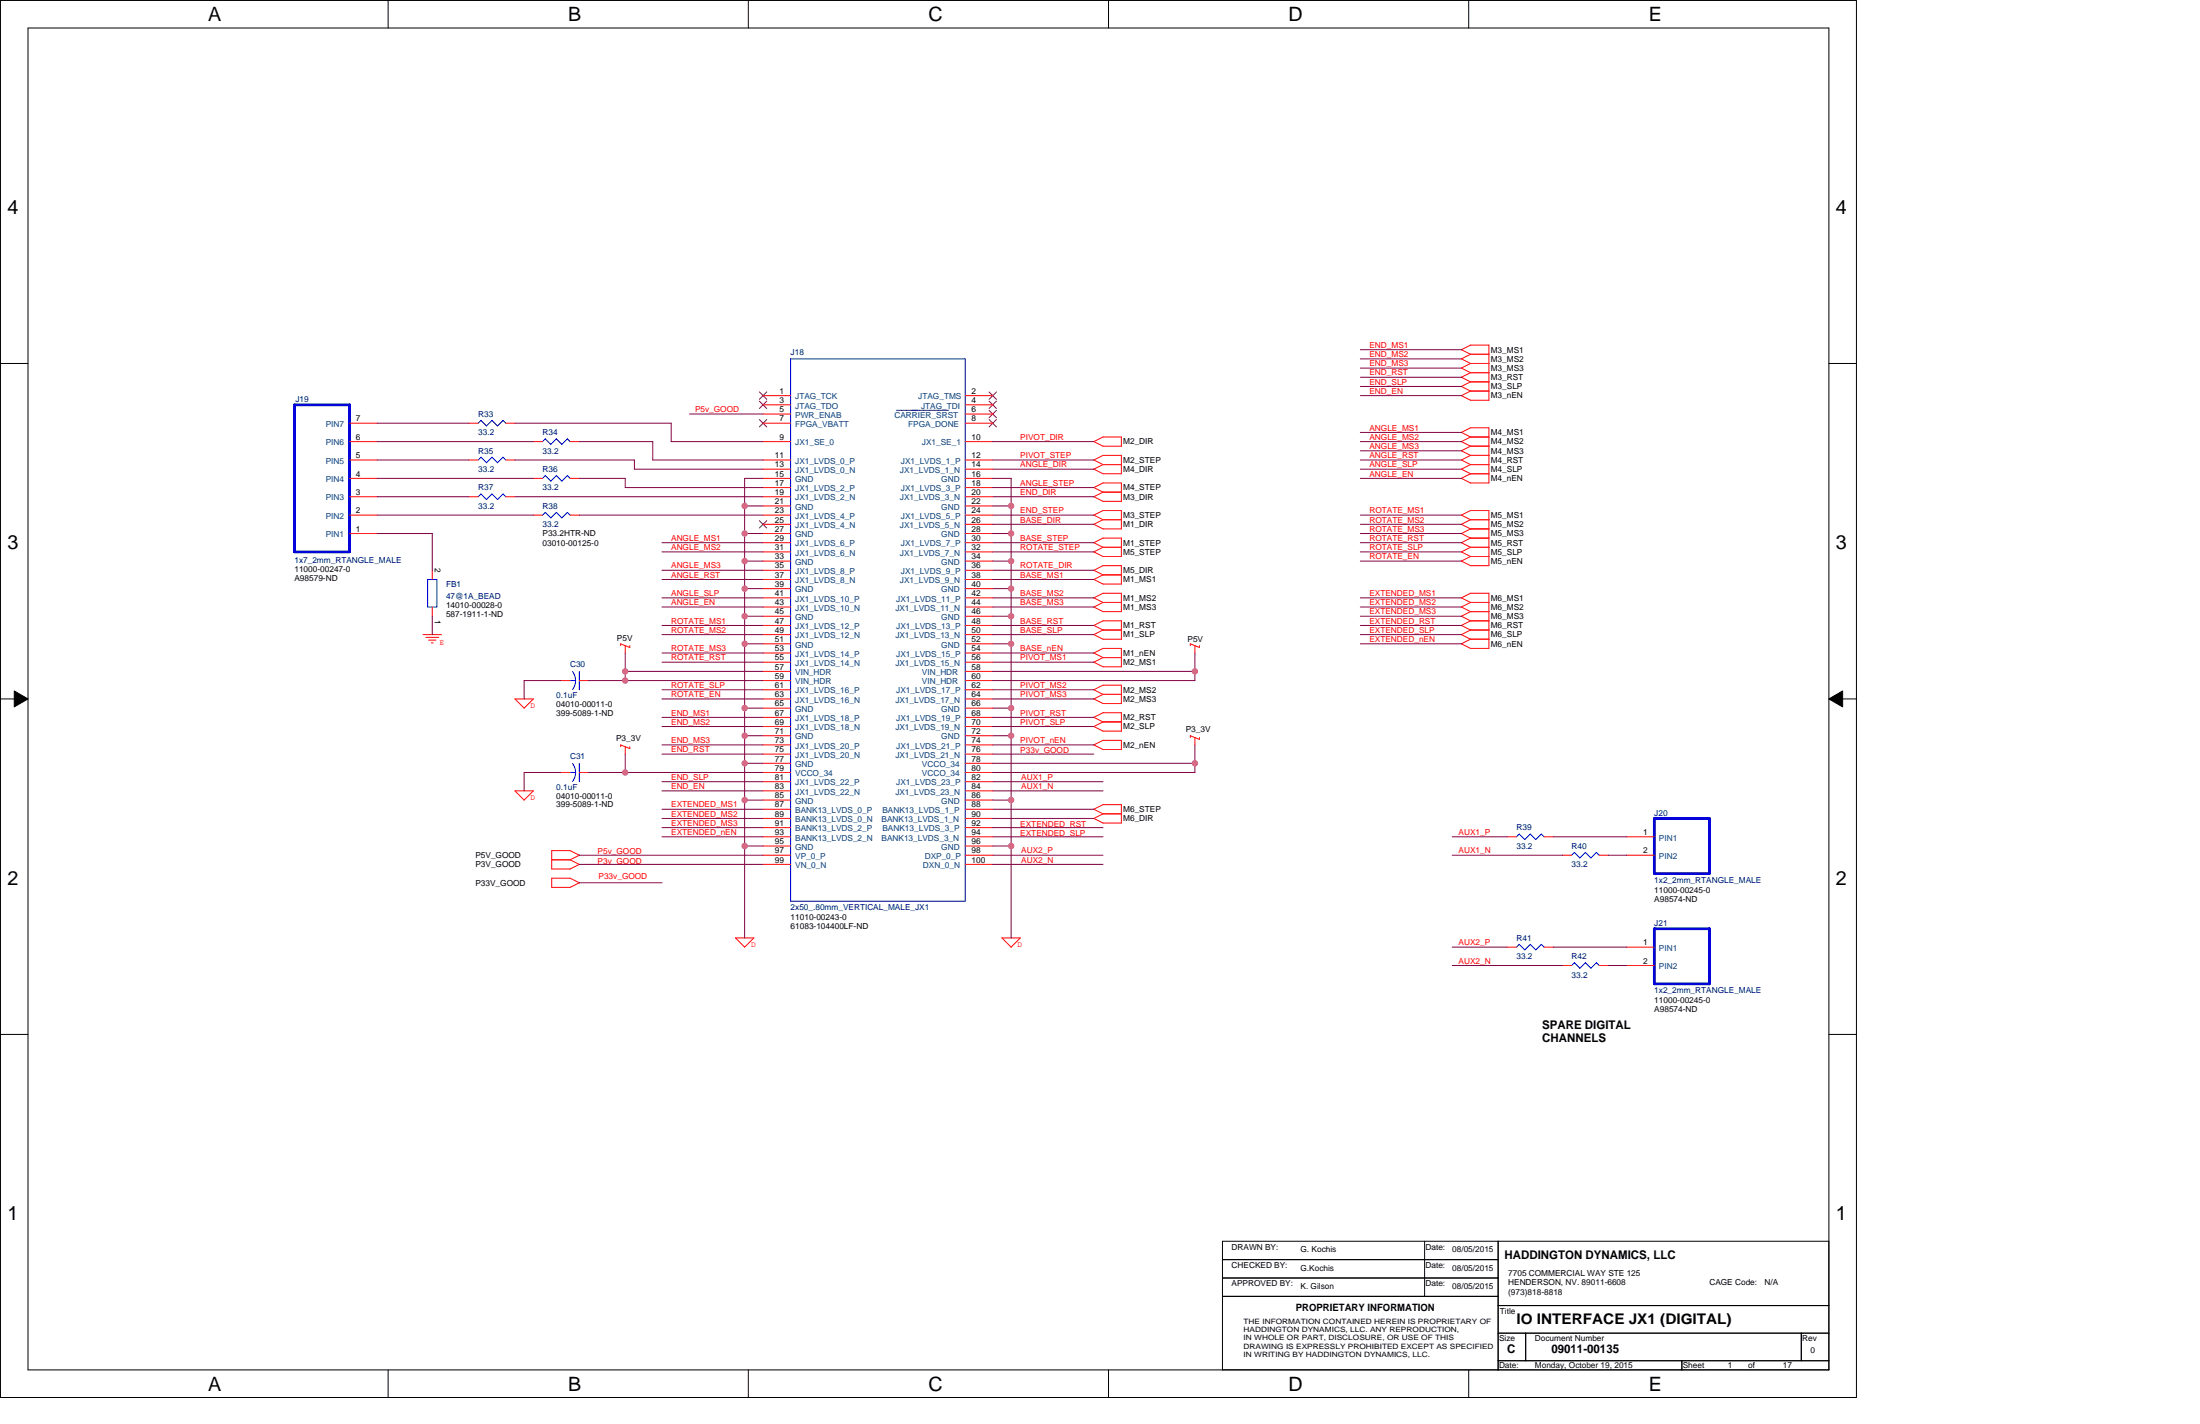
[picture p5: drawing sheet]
<svg xmlns="http://www.w3.org/2000/svg" width="432mm" height="279mm" viewBox="0 0 432 279" stroke-linecap="round" stroke-linejoin="round" font-family="sans-serif">
<path d="M.1 .1h364.3v274.1h-364.3zM5.5 5.5h353.5v263.3h-353.5z" fill="none" stroke="#000" stroke-width=".2"/>
<g fill="#fff">
<path d="M40.8 .6h2.6v4.4h-2.6z"/>
<path d="M40.8 269.3h2.6v4.4h-2.6z"/>
</g>
<path d="M76.2 .1v5.4M76.2 268.8v5.4" fill="none" stroke="#000" stroke-width=".2"/>
<g fill="#fff">
<path d="M111.5 .6h2.6v4.4h-2.6z"/>
<path d="M111.5 269.3h2.6v4.4h-2.6z"/>
</g>
<path d="M146.9 .1v5.4M146.9 268.8v5.4" fill="none" stroke="#000" stroke-width=".2"/>
<g fill="#fff">
<path d="M182.2 .6h2.8v4.4h-2.8z"/>
<path d="M182.2 269.3h2.8v4.4h-2.8z"/>
</g>
<path d="M217.6 .1v5.4M217.6 268.8v5.4" fill="none" stroke="#000" stroke-width=".2"/>
<g fill="#fff">
<path d="M252.9 .6h2.8v4.4h-2.8z"/>
<path d="M252.9 269.3h2.8v4.4h-2.8z"/>
</g>
<path d="M288.3 .1v5.4M288.3 268.8v5.4" fill="none" stroke="#000" stroke-width=".2"/>
<g fill="#fff">
<path d="M323.6 .6h2.6v4.4h-2.6z"/>
<path d="M323.6 269.3h2.6v4.4h-2.6z"/>
<path d="M1.4 38.4h2.2v4.3h-2.2z"/>
<path d="M360.3 38.4h2.2v4.3h-2.2z"/>
<path d="M1.4 104.2h2.2v4.3h-2.2z"/>
<path d="M360.3 104.2h2.2v4.3h-2.2z"/>
</g>
<path d="M.1 71.3h5.4M359 71.3h5.4" fill="none" stroke="#000" stroke-width=".2"/>
<g fill="#fff">
<path d="M1.4 170h2.2v4.4h-2.2z"/>
<path d="M360.3 170h2.2v4.4h-2.2z"/>
</g>
<path d="M.1 137.1h5.4M2.8 135.6l2.7 1.5-2.7 1.6zM359 137.1l2.7-1.5v3.1zM359 137.1h5.4" fill="none" stroke="#000" stroke-width=".2"/>
<path d="M2.8 135.6l2.7 1.5-2.7 1.6zM359 137.1l2.7-1.5v3.1z" fill="#000"/>
<g fill="#fff">
<path d="M1.4 235.9h2.2v4.3h-2.2z"/>
<path d="M360.3 235.9h2.2v4.3h-2.2z"/>
</g>
<g fill="none" stroke="#000" stroke-width=".2">
<path d="M.1 203h5.4M359 203h5.4M239.9 243.5h119.1v25.3h-119.1zM239.9 254.4h54.1M239.9 247.1h54.1M239.9 250.8h54.1M279.6 243.5v10.9M294 256.2h65M294 243.5v25.3M294 261.6h65M294 267h65M299.4 261.6v5.4"/>
<path d="M330.1 267v1.8M353.5 261.6v5.4"/>
</g>
<g fill="none" stroke="#f00" stroke-width=".2">
<path d="M149.8 77.6h5.4M149.8 79.4h5.4M189.4 77.6h5.5M189.4 79.4h5.5M286.8 74l1.8 .9M288.6 71.3h3.6M288.6 73.1h3.6M288.6 74.9h3.6M288.6 76.7h3.6M288.6 69.5l-1.8 .9 1.8 .9M288.6 71.3l-1.8 .9 1.8 .9M288.6 73.1l-1.8 .9"/>
<path d="M288.6 74.9l-1.8 .9 1.8 .9M288.6 76.7l-1.8 .9 1.8 .9h3.6M292.2 69.5h-3.6l-1.8-.9 1.8-.9h3.6v10.8M68.6 83h5.4M68.6 86.6h5.4M68.6 90.3h5.4M68.6 93.9h5.4M68.6 97.5h5.4M92 83h1.9M92 90.3h1.9M92 97.5h1.9M99.3 83h1.8"/>
<path d="M99.3 90.3h1.8M99.3 97.5h1.8M104.7 86.6h1.8M104.7 93.9h1.8M111.9 86.6h1.8M111.9 93.9h1.8M149.8 83h5.4M149.8 86.6h5.4M149.8 90.3h5.4M149.8 93.9h5.4M149.8 97.5h5.4M149.8 81.2h5.4"/>
<path d="M149.8 92.1h5.4M149.8 95.7h5.4M149.8 99.3h5.4M189.4 83h5.5M189.4 86.6h5.5M189.4 90.3h5.5M189.4 93.9h5.5M189.4 97.5h5.5M189.4 81.2h5.5M189.4 92.1h5.5M189.4 95.7h5.5M189.4 99.3h5.5"/>
<path d="M214.7 86.6l1.8-.9h3.6v1.9l-3.6-.1zM214.7 95.7l1.8-.9h3.6v3.6h-3.6l-1.8-.9 1.8-.9zM216.5 91.2h3.6M216.5 96.6h3.6M216.5 91.2l-1.8-.9 1.8-.9h3.6v3.6M216.5 91.2l-1.8 .9 1.8 .9h3.6M286.8 88.4l1.8 1M288.6 89.4h3.6M288.6 91.2h3.6M288.6 85.7h3.6M288.6 87.5h3.6M288.6 93h3.6"/>
<path d="M288.6 85.7l-1.8-.9 1.8-.9h3.6v10.9h-3.6l-1.8-.9 1.8-1M288.6 85.7l-1.8 .9 1.8 .9M288.6 87.5l-1.8 .9M288.6 89.3l-1.8 1 1.8 .9M288.6 91.2l-1.8 .9 1.8 .9M68.6 101.1h5.4M68.6 104.7h5.4M84.8 111.9v1.8M84.8 119.1v1.8M104.7 101.1h1.8M111.9 101.1h1.8M149.8 101.1h5.4"/>
<path d="M149.8 104.7h5.4M149.8 102.9h5.4M149.8 106.5h5.4M149.8 108.3h5.4M149.8 110.1h5.4M149.8 111.9h5.4M149.8 113.7h5.4M149.8 115.5h5.4M149.8 117.3h5.4M149.8 119.1h5.4M189.4 101.1h5.5M189.4 104.7h5.5"/>
<path d="M189.4 102.9h5.5M189.4 106.5h5.5M189.4 108.3h5.5M189.4 110.1h5.5M189.4 111.9h5.5M189.4 113.7h5.5M189.4 115.5h5.5M189.4 117.3h5.5M189.4 119.1h5.5M214.7 106.5l1.8-.9h3.6v3.6h-3.6l-1.8-.9 1.8-.9zM214.7 117.3l1.8-.9h3.6v3.6h-3.6l-1.8-.9 1.8-.9zM216.5 107.4h3.6"/>
<path d="M216.5 102h3.6M216.5 112.8h3.6M216.5 118.2h3.6M216.5 100.2h3.6v3.6h-3.6l-1.8-.9M216.5 112.8l-1.8-.9 1.8-.9h3.6v3.6M216.5 102l-1.8 .9M216.5 112.8l-1.8 .9 1.8 .9h3.6M216.5 100.2l-1.8 .9 1.8 .9M286.8 102.9l1.8 .9M288.6 105.6h3.6M288.6 107.4h3.6M288.6 102h3.6"/>
<path d="M288.6 103.8h3.6M288.6 118.2h3.6M288.6 109.2h3.6M288.6 118.2l-1.8-.9 1.8-.9h3.6v10.8h-3.6l-1.8-.9 1.8-.9M288.6 100.2h3.6v10.8h-3.6l-1.8-.9M288.6 105.6l-1.8 .9 1.8 .9M288.6 109.2l-1.8 .9M288.6 100.2l-1.8 .9 1.8 .9M288.6 102l-1.8 .9M288.6 103.8l-1.8 .9 1.8 .9M288.6 107.4l-1.8 .9 1.8 .9M288.6 118.2l-1.8 .9 1.8 .9"/>
<path d="M83 124.5h3.7M83.6 125.1h2.5M84.1 125.6h1.5M84.7 126.1h.3M104.7 137.1l-1.8 1.9M104.7 137.1h-3.6l1.8 1.8M110.1 133.5h1.8M113.7 133.5h1.8M121.8 126.7v-.4l.9 .4M122.7 126.7v1.4M123.6 126.7v.3l-.9-.3M149.8 137.1h5.4"/>
<path d="M149.8 124.5h5.4M149.8 133.5h5.4M149.8 120.9h5.4M149.8 122.7h5.4M149.8 126.3h5.4M149.8 128.1h5.4M149.8 129.9h5.4M149.8 131.7h5.4M149.8 135.3h5.4M149.8 138.9h5.4M189.4 137.1h5.5M189.4 124.5h5.5"/>
<path d="M189.4 133.5h5.5M189.4 120.9h5.5M189.4 122.7h5.5M189.4 126.3h5.5M189.4 128.1h5.5M189.4 129.9h5.5M189.4 131.7h5.5M189.4 135.3h5.5M189.4 138.9h5.5M216.5 123.6h3.6M216.5 121.8h3.6v3.6h-3.6l-1.8-.9M216.5 129l-1.8 .9 1.8 .9h3.6v-3.6h-3.6l-1.8 .9 1.8 .9h3.6"/>
<path d="M216.5 136.2l-1.8 .9 1.8 .9h3.6v-3.6h-3.6l-1.8 .9 1.8 .9h3.6M216.5 121.8l-1.8 .9 1.8 .9M216.5 123.6l-1.8 .9M234.5 126.7v1.4M235.4 126.7v.3l-1.8-.7v.4M286.8 124.5l1.8 .9M288.6 120h3.6M288.6 123.6h3.6M288.6 125.4h3.6M288.6 120l-1.8 .9 1.8 .9h3.6M288.6 121.8l-1.8 .9 1.8 .9M288.6 123.6l-1.8 .9"/>
<path d="M104.7 155.2l-1.8 1.8M104.7 155.2h-3.6l1.8 1.8M110.1 151.6h1.8M113.7 151.6h1.8M121.8 146.1v.4M121.8 146.2l.9 .3M122.7 146.5v1.5M122.7 146.5l.9 .4M123.6 146.5v.4M149.8 155.2h5.4M149.8 151.6h5.4M149.8 140.8h5.4"/>
<path d="M149.8 142.6h5.4M149.8 144.4h5.4M149.8 146.2h5.4M149.8 148h5.4M149.8 149.8h5.4M149.8 153.4h5.4M149.8 157h5.4M149.8 158.8h5.4M189.4 155.2h5.5M189.4 151.6h5.5M189.4 140.8h5.5M189.4 142.6h5.5"/>
<path d="M189.4 144.4h5.5M189.4 146.2h5.5M189.4 148h5.5M189.4 149.8h5.5M189.4 153.4h5.5M189.4 157h5.5M189.4 158.8h5.5M214.7 146.1l1.8 1h3.6v-1.8h-3.6l-1.8 .9M214.7 140.8l1.8-1h3.6v3.7h-3.6l-1.8-1 1.8-.9zM216.5 141.6h3.6M216.5 159.7h3.6M216.5 157.9h3.6v3.6h-3.6l-1.8-.9 1.8-.9"/>
<path d="M216.5 157.9l-1.8 .9 1.8 .9M234.5 144.7v1.5M235.4 144.7v.4l-1.8-.8v.4M108.3 168.7h3.6M111.9 166.9l1.8 .9-1.8 .9 1.8 .9M111.9 172.3l1.8 .9-1.8 .9h-3.6v-1.8h3.6M111.9 166.9h-3.6v3.6h3.6l1.8-.9M149.8 164.2h5.4M149.8 167.8h5.4M149.8 160.6h5.4M149.8 162.4h5.4M149.8 166h5.4"/>
<path d="M149.8 169.6h5.4M189.4 164.2h5.5M189.4 167.8h5.5M189.4 160.6h5.5M189.4 162.4h5.5M189.4 166h5.5M189.4 169.6h5.5M295.8 164.2h1.8M303.1 164.2h1.8M306.7 167.8h1.8M313.9 167.8h1.8M319.3 164.2h5.4"/>
<path d="M319.3 167.8h5.4M144.3 184l1.9 1.8M144.4 184h3.6M148 184l-1.9 1.8M196.6 184l1.9 1.8M196.7 184h3.6l-1.8 1.8M295.8 185.8h1.8M303.1 185.8h1.8M306.7 189.4h1.8M313.9 189.4h1.8M319.3 185.8h5.4M319.3 189.4h5.4"/>
</g>
<g fill="none" stroke="#00f" stroke-width=".2">
<path d="M155.2 70.4h34.2v106.4h-34.2zM93.9 83l.5-.5 1.1 1.1 1.1-1.1 1.1 1.1 1-1.1 .6 .5M93.9 90.3l.5-.6 1.1 1.1 1.1-1.1 1.1 1.1 1-1.1 .6 .6M93.9 97.5l.5-.6 1.1 1.1M95.5 98l1.1-1.1 1.1 1.1M99.3 97.5l-.6-.6-1.1 1.1M106.5 86.6l.5-.5 1.1 1.1 1.1-1.1 1.1 1.1 1.1-1.1 .5 .6M106.5 93.9l.5-.6 1.1 1.1 1.1-1.1 1.1 1.1 1.1-1.1 .5 .6M85.7 113.7v5.4h-1.8v-5.4h1.9M106.5 101.1l.5-.6 1.1 1.1 1.1-1.1 1.1 1.1 1.1-1.1 .5 .6M111.9 133.5h1.1M112.4 131.8l.4 .6 .2 1.1"/>
<path d="M113 133.5l-.1 .8-.5 1M113.7 131.7v3.6M111.9 151.6h1.1M112.4 149.8l.4 .7 .2 1.1M113 151.6l-.1 .7-.5 1M113.7 149.8v3.6M297.6 164.2l.6-.6 1.1 1.1 1.1-1.1 1 1.1 1.1-1.1 .6 .6M309 167.3l1.1 1M309 167.3l-.5 .5M313.9 167.8l-.6-.5-1 1-1.1-1-1.1 1M297.6 185.8l.6-.5 1.1 1.1 1.1-1.1 1 1.1 1.1-1.1 .6 .5M309 188.9l1.1 1.1"/>
<path d="M309 188.9l-.5 .5M313.9 189.4l-.6-.5-1 1.1-1.1-1.1-1.1 1.1"/>
</g>
<path d="M57.8 79.4h10.8v28.9h-10.8zM324.7 160.6h10.8v10.8h-10.8zM324.7 182.2h10.8v10.8h-10.8z" fill="none" stroke="#00f" stroke-width=".54"/>
<g fill="none" stroke="#804000" stroke-width=".2">
<path d="M149 76.9l1.5 1.5M149 78.7l1.5 1.5M150.5 76.9l-1.5 1.5M150.5 78.7l-1.5 1.5M194.1 76.9l1.5 1.5M194.1 78.7l1.5 1.5M195.6 76.9l-1.5 1.5M195.6 78.7l-1.5 1.5M149 82.3l1.5 1.5M150.5 82.3l-1.5 1.5M194.1 80.5l1.5 1.5M194.1 82.3l1.5 1.5"/>
<path d="M195.6 80.5l-1.5 1.5M195.6 82.3l-1.5 1.5M149 102.2l1.5 1.4M150.5 102.2l-1.5 1.4"/>
</g>
<path d="M175.9 80.5h10.3" fill="none" stroke="#004080" stroke-width=".2"/>
<g fill="none" stroke="#800040" stroke-width=".2">
<path d="M267 68.6h19.8M267 70.4h19.8M267 72.2h19.8M267 74h19.8M267 75.8h19.8M267 77.6h19.8M194.9 90.3h19.8M194.9 86.6h19.8M194.9 97.5h19.8M194.9 95.7h19.8M194.9 92.1h19.8M267 90.3h19.8"/>
<path d="M267 86.6h19.8M267 92.1h19.8M267 84.8h19.8M267 88.4h19.8M267 93.9h19.8M194.8 113.7h19.9M194.9 106.5h19.8M194.9 102.9h19.8M194.9 101.1h19.8M194.9 108.3h19.8M194.9 111.9h19.8M194.9 117.3h19.8"/>
<path d="M194.9 119.1h19.8M267 106.5h19.8M267 102.9h19.8M267 101.1h19.8M267 108.3h19.8M267 104.7h19.8M267 110.1h19.8M122.7 131.7h27.1M122.7 128.1v5.4h27.1M194.9 122.7h19.8M194.9 124.5h19.8M194.9 128.1h19.8"/>
<path d="M194.9 129.9h19.8M194.9 135.3h19.8M194.9 137.1h19.8M194.9 140.8h19.8M194.9 142.6h19.8M194.9 146.2h19.8"/>
</g>
<circle cx="122.7" cy="131.7" r=".54" fill="#f0f"/>
<circle cx="122.7" cy="131.7" r=".54" fill="none" stroke="#f0f" stroke-width=".2"/>
<path d="M115.5 133.5h7.2M122.7 148v3.6h27.1" fill="none" stroke="#800040" stroke-width=".2"/>
<circle cx="122.7" cy="133.5" r=".54" fill="#f0f"/>
<circle cx="122.7" cy="133.5" r=".54" fill="none" stroke="#f0f" stroke-width=".2"/>
<path d="M102.9 133.5h7.2M102.9 133.5v3.6M115.5 151.6h7.2" fill="none" stroke="#800040" stroke-width=".2"/>
<circle cx="122.7" cy="151.6" r=".54" fill="#f0f"/>
<circle cx="122.7" cy="151.6" r=".54" fill="none" stroke="#f0f" stroke-width=".2"/>
<g fill="none" stroke="#800040" stroke-width=".2">
<path d="M129.9 108.3h19.9M129.9 117.3h19.9M129.9 119.1h19.9M129.9 111.9h19.9M129.9 113.7h19.9M129.9 106.5h19.9M129.9 124.5h19.9M129.9 128.1h19.9M129.9 129.9h19.9M129.9 122.7h19.9M129.9 135.3h19.9M129.9 137.1h19.9"/>
<path d="M194.8 133.5h39.7M194.9 131.7h39.6M234.5 128.1v5.4M102.9 151.6h7.2M102.9 151.6v3.6"/>
</g>
<circle cx="234.5" cy="131.7" r=".54" fill="#f0f"/>
<circle cx="234.5" cy="131.7" r=".54" fill="none" stroke="#f0f" stroke-width=".2"/>
<path d="M194.9 149.8h39.6M234.5 146.1v5.5h-39.6" fill="none" stroke="#800040" stroke-width=".2"/>
<circle cx="234.5" cy="149.8" r=".54" fill="#f0f"/>
<circle cx="234.5" cy="149.8" r=".54" fill="none" stroke="#f0f" stroke-width=".2"/>
<g fill="none" stroke="#800040" stroke-width=".2">
<path d="M74 90.3h18.1M74 86.6h30.7M74 83h18.1M74 93.9h30.7M74 97.5h18.1M101.1 97.5h48.7M101.1 90.3h23.4v1.8h25.3M101.1 83h30.6v3.6h18.1M113.7 86.6h14.4v3.7M113.7 93.9h9v1.8h27.1M128.1 90.3h21.7M146.1 99.3h3.7"/>
<path d="M194.9 93.9h3.6v90.1M74 101.1h30.7M74 104.7h10.9l-.1 7.2M113.7 101.1h36.1M194.9 110.1h3.6M84.8 120.9v3.6M146.1 120.9h3.7M129.9 140.8h19.9M129.9 142.6h19.9M129.9 146.2h19.9M129.9 148h19.9M129.9 153.4h19.9"/>
<path d="M129.9 155.2h19.9M194.9 153.4h21.6M194.9 155.2h21.6M194.9 158.8h19.8M113.7 169.6h36.1M113.7 167.8h36.1M194.9 169.6h21.6M194.9 160.6h19.8M194.9 164.2h21.6M194.9 162.4h21.6M194.9 167.8h21.6M285 164.2h10.8"/>
<path d="M285 167.8h21.7M304.9 164.2h14.4M315.7 167.8h3.6M285 185.8h10.8M285 189.4h21.7M304.9 185.8h14.4M315.7 189.4h3.6"/>
</g>
<circle cx="198.5" cy="110.1" r=".54" fill="#f0f"/>
<circle cx="198.5" cy="110.1" r=".54" fill="none" stroke="#f0f" stroke-width=".2"/>
<path d="M146.1 110.1h3.7M194.9 144.4h3.6M146.1 166h3.7" fill="none" stroke="#800040" stroke-width=".2"/>
<circle cx="198.5" cy="144.3" r=".54" fill="#f0f"/>
<circle cx="198.5" cy="144.3" r=".54" fill="none" stroke="#f0f" stroke-width=".2"/>
<path d="M194.9 115.5h3.6" fill="none" stroke="#800040" stroke-width=".2"/>
<circle cx="198.5" cy="115.5" r=".54" fill="#f0f"/>
<circle cx="198.5" cy="115.5" r=".54" fill="none" stroke="#f0f" stroke-width=".2"/>
<path d="M146.1 144.4h3.7M194.9 166h3.6" fill="none" stroke="#800040" stroke-width=".2"/>
<circle cx="198.5" cy="166" r=".54" fill="#f0f"/>
<circle cx="198.5" cy="166" r=".54" fill="none" stroke="#f0f" stroke-width=".2"/>
<path d="M146.1 93.9h3.7M146.2 93.9v90.1" fill="none" stroke="#800040" stroke-width=".2"/>
<circle cx="146.2" cy="99.3" r=".54" fill="#f0f"/>
<circle cx="146.2" cy="99.3" r=".54" fill="none" stroke="#f0f" stroke-width=".2"/>
<circle cx="146.2" cy="110.1" r=".54" fill="#f0f"/>
<circle cx="146.2" cy="110.1" r=".54" fill="none" stroke="#f0f" stroke-width=".2"/>
<circle cx="146.2" cy="120.9" r=".54" fill="#f0f"/>
<circle cx="146.2" cy="120.9" r=".54" fill="none" stroke="#f0f" stroke-width=".2"/>
<circle cx="146.2" cy="144.3" r=".54" fill="#f0f"/>
<circle cx="146.2" cy="144.3" r=".54" fill="none" stroke="#f0f" stroke-width=".2"/>
<circle cx="146.2" cy="166" r=".54" fill="#f0f"/>
<circle cx="146.2" cy="166" r=".54" fill="none" stroke="#f0f" stroke-width=".2"/>
<path d="M146.1 149.8h3.7" fill="none" stroke="#800040" stroke-width=".2"/>
<circle cx="146.2" cy="149.8" r=".54" fill="#f0f"/>
<circle cx="146.2" cy="149.8" r=".54" fill="none" stroke="#f0f" stroke-width=".2"/>
<path d="M194.9 120.9h3.6" fill="none" stroke="#800040" stroke-width=".2"/>
<circle cx="198.5" cy="120.9" r=".54" fill="#f0f"/>
<circle cx="198.5" cy="120.9" r=".54" fill="none" stroke="#f0f" stroke-width=".2"/>
<path d="M194.9 104.7h3.6" fill="none" stroke="#800040" stroke-width=".2"/>
<circle cx="198.5" cy="104.7" r=".54" fill="#f0f"/>
<circle cx="198.5" cy="104.7" r=".54" fill="none" stroke="#f0f" stroke-width=".2"/>
<path d="M146.1 104.7h3.7" fill="none" stroke="#800040" stroke-width=".2"/>
<circle cx="146.2" cy="104.7" r=".54" fill="#f0f"/>
<circle cx="146.2" cy="104.7" r=".54" fill="none" stroke="#f0f" stroke-width=".2"/>
<path d="M146.1 138.9h3.7" fill="none" stroke="#800040" stroke-width=".2"/>
<circle cx="146.2" cy="138.9" r=".54" fill="#f0f"/>
<circle cx="146.2" cy="138.9" r=".54" fill="none" stroke="#f0f" stroke-width=".2"/>
<path d="M146.1 115.5h3.7" fill="none" stroke="#800040" stroke-width=".2"/>
<circle cx="146.2" cy="115.5" r=".54" fill="#f0f"/>
<circle cx="146.2" cy="115.5" r=".54" fill="none" stroke="#f0f" stroke-width=".2"/>
<path d="M194.9 138.9h3.6" fill="none" stroke="#800040" stroke-width=".2"/>
<circle cx="198.5" cy="138.9" r=".54" fill="#f0f"/>
<circle cx="198.5" cy="138.9" r=".54" fill="none" stroke="#f0f" stroke-width=".2"/>
<path d="M194.9 126.3h3.6" fill="none" stroke="#800040" stroke-width=".2"/>
<circle cx="198.5" cy="126.3" r=".54" fill="#f0f"/>
<circle cx="198.5" cy="126.3" r=".54" fill="none" stroke="#f0f" stroke-width=".2"/>
<path d="M194.9 99.3h3.6" fill="none" stroke="#800040" stroke-width=".2"/>
<circle cx="198.5" cy="99.3" r=".54" fill="#f0f"/>
<circle cx="198.5" cy="99.3" r=".54" fill="none" stroke="#f0f" stroke-width=".2"/>
<path d="M146.1 126.3h3.7" fill="none" stroke="#800040" stroke-width=".2"/>
<circle cx="146.2" cy="126.3" r=".54" fill="#f0f"/>
<circle cx="146.2" cy="126.3" r=".54" fill="none" stroke="#f0f" stroke-width=".2"/>
<path d="M194.9 157h3.6" fill="none" stroke="#800040" stroke-width=".2"/>
<circle cx="198.5" cy="157" r=".54" fill="#f0f"/>
<circle cx="198.5" cy="157" r=".54" fill="none" stroke="#f0f" stroke-width=".2"/>
<path d="M146.1 157h3.7" fill="none" stroke="#800040" stroke-width=".2"/>
<circle cx="146.2" cy="157" r=".54" fill="#f0f"/>
<circle cx="146.2" cy="157" r=".54" fill="none" stroke="#f0f" stroke-width=".2"/>
<g fill="none" stroke="#800040" stroke-width=".2">
<path d="M135.3 81.2h14.5M267 117.3h19.8M267 119.1h19.8M267 122.7h19.8M267 120.9h19.8M267 126.3h19.8M267 124.5h19.8M129.9 158.8h19.9M194.9 148h19.8M113.7 173.2h16.2M129.9 160.6h19.9M129.9 162.4h19.9"/>
<path d="M129.9 164.2h19.9"/>
</g>
<g font-size="3.9">
<text x="40.8" y="4.1">A</text>
<text x="111.5" y="4.1">B</text>
<text x="182.2" y="4.1">C</text>
<text x="252.9" y="4.1">D</text>
<text x="323.6" y="4.1">E</text>
<text x="1.4" y="41.9">4</text>
<text x="360.3" y="41.9">4</text>
<text x="1.4" y="107.7">3</text>
<text x="360.3" y="107.7">3</text>
<text x="1.4" y="173.6">2</text>
<text x="360.3" y="173.6">2</text>
<text x="1.4" y="239.4">1</text>
<text x="360.3" y="239.4">1</text>
<text x="40.8" y="272.8">A</text>
<text x="111.5" y="272.8">B</text>
<text x="182.2" y="272.8">C</text>
<text x="252.9" y="272.8">D</text>
<text x="323.6" y="272.8">E</text>
</g>
<text font-size="2.9" x="297.6" y="259.8">IO INTERFACE JX1 (DIGITAL)</text>
<g font-size="2.3">
<text x="302.7" y="201.8">SPARE DIGITAL</text>
<text x="302.7" y="204.5">CHANNELS</text>
<text x="295.3" y="247.1">HADDINGTON DYNAMICS, LLC</text>
<text x="295.8" y="265.5">C</text>
<text x="304.5" y="265.5">09011-00135</text>
</g>
<text font-size="2" x="254.4" y="257.2">PROPRIETARY INFORMATION</text>
<g font-size="1.6" fill="#000080">
<text x="155.2" y="69.7">J18</text>
<text x="58" y="78.9">J19</text>
<text x="93.9" y="81.8">R33</text>
<text x="93.9" y="85.4">33.2</text>
<text x="93.9" y="89">R35</text>
<text x="106.5" y="85.4">R34</text>
<text x="106.5" y="89">33.2</text>
<text x="93.9" y="92.6">33.2</text>
<text x="106.5" y="92.6">R36</text>
<text x="93.9" y="96.2">R37</text>
<text x="93.9" y="99.8">33.2</text>
<text x="106.5" y="96.2">33.2</text>
<text x="106.5" y="99.8">R38</text>
<text x="106.5" y="103.4">33.2</text>
<text x="57.8" y="110.5">1x7_2mm_RTANGLE_MALE</text>
<text x="87.5" y="115.2">FB1</text>
<text x="87.5" y="117.5">47@1A_BEAD</text>
<text x="111.9" y="130.8">C30</text>
<text x="109.2" y="137">0.1uF</text>
<text x="111.9" y="148.9">C31</text>
<text x="109.2" y="155">0.1uF</text>
<text x="324.7" y="160.1">J20</text>
<text x="297.6" y="162.9">R39</text>
<text x="297.6" y="166.5">33.2</text>
<text x="308.5" y="166.5">R40</text>
<text x="308.5" y="170.2">33.2</text>
<text x="324.7" y="173.2">1x2_2mm_RTANGLE_MALE</text>
<text x="155.2" y="178.6">2x50_.80mm_VERTICAL_MALE_JX1</text>
<text x="297.6" y="184.6">R41</text>
<text x="324.7" y="181.7">J21</text>
<text x="297.6" y="188.2">33.2</text>
<text x="308.5" y="188.2">R42</text>
<text x="308.5" y="191.8">33.2</text>
<text x="324.7" y="194.9">1x2_2mm_RTANGLE_MALE</text>
</g>
<g font-size="1.6" fill="#f00">
<text x="268.8" y="68.3">END_MS1</text>
<text x="268.8" y="70.1">END_MS2</text>
<text x="268.8" y="71.9">END_MS3</text>
<text x="268.8" y="73.7">END_RST</text>
<text x="268.8" y="75.5">END_SLP</text>
<text x="268.8" y="77.3">END_EN</text>
<text x="136.4" y="80.9">P5v_GOOD</text>
<text x="200.3" y="89.9">PIVOT_STEP</text>
<text x="200.3" y="86.3">PIVOT_DIR</text>
<text x="268.8" y="84.5">ANGLE_MS1</text>
<text x="268.8" y="86.3">ANGLE_MS2</text>
<text x="268.8" y="89.9">ANGLE_RST</text>
<text x="268.8" y="88.1">ANGLE_MS3</text>
<text x="200.3" y="95.3">ANGLE_STEP</text>
<text x="200.3" y="91.7">ANGLE_DIR</text>
<text x="268.8" y="93.5">ANGLE_EN</text>
<text x="268.8" y="91.7">ANGLE_SLP</text>
<text x="200.3" y="100.7">END_STEP</text>
<text x="200.3" y="97.1">END_DIR</text>
<text x="268.8" y="100.7">ROTATE_MS1</text>
<text x="131.7" y="107.9">ANGLE_MS2</text>
<text x="131.7" y="106.1">ANGLE_MS1</text>
<text x="200.3" y="106.1">BASE_STEP</text>
<text x="200.3" y="102.5">BASE_DIR</text>
<text x="200.3" y="107.9">ROTATE_STEP</text>
<text x="268.8" y="102.5">ROTATE_MS2</text>
<text x="268.8" y="106.1">ROTATE_RST</text>
<text x="268.8" y="104.3">ROTATE_MS3</text>
<text x="268.8" y="107.9">ROTATE_SLP</text>
<text x="131.7" y="111.5">ANGLE_MS3</text>
<text x="131.7" y="113.3">ANGLE_RST</text>
<text x="200.3" y="111.5">ROTATE_DIR</text>
<text x="200.3" y="113.3">BASE_MS1</text>
<text x="268.8" y="109.7">ROTATE_EN</text>
<text x="131.7" y="117">ANGLE_SLP</text>
<text x="131.7" y="118.8">ANGLE_EN</text>
<text x="200.3" y="117">BASE_MS2</text>
<text x="200.3" y="118.8">BASE_MS3</text>
<text x="268.8" y="117">EXTENDED_MS1</text>
<text x="268.8" y="118.8">EXTENDED_MS2</text>
<text x="131.7" y="124.2">ROTATE_MS2</text>
<text x="131.7" y="122.4">ROTATE_MS1</text>
<text x="200.3" y="122.4">BASE_RST</text>
<text x="200.3" y="124.2">BASE_SLP</text>
<text x="268.8" y="122.4">EXTENDED_RST</text>
<text x="268.8" y="120.6">EXTENDED_MS3</text>
<text x="268.8" y="126">EXTENDED_nEN</text>
<text x="268.8" y="124.2">EXTENDED_SLP</text>
<text x="86.3" y="126.5">E</text>
<text x="131.7" y="127.8">ROTATE_MS3</text>
<text x="131.7" y="129.6">ROTATE_RST</text>
<text x="200.3" y="127.8">BASE_nEN</text>
<text x="200.3" y="129.6">PIVOT_MS1</text>
<text x="131.7" y="135">ROTATE_SLP</text>
<text x="131.7" y="136.8">ROTATE_EN</text>
<text x="200.3" y="135">PIVOT_MS2</text>
<text x="200.3" y="136.8">PIVOT_MS3</text>
<text x="104.1" y="139">D</text>
<text x="131.7" y="140.4">END_MS1</text>
<text x="131.7" y="142.2">END_MS2</text>
<text x="200.3" y="140.4">PIVOT_RST</text>
<text x="200.3" y="142.2">PIVOT_SLP</text>
<text x="131.7" y="145.8">END_MS3</text>
<text x="131.7" y="147.6">END_RST</text>
<text x="200.3" y="145.8">PIVOT_nEN</text>
<text x="200.3" y="147.8">P33v_GOOD</text>
<text x="131.7" y="153">END_SLP</text>
<text x="131.7" y="154.8">END_EN</text>
<text x="200.4" y="153">AUX1_P</text>
<text x="200.4" y="154.8">AUX1_N</text>
<text x="104.1" y="157">D</text>
<text x="131.7" y="158.4">EXTENDED_MS1</text>
<text x="131.7" y="160.2">EXTENDED_MS2</text>
<text x="117.3" y="167.6">P5v_GOOD</text>
<text x="131.7" y="162">EXTENDED_MS3</text>
<text x="131.7" y="163.8">EXTENDED_nEN</text>
<text x="200.3" y="164">EXTENDED_SLP</text>
<text x="200.3" y="162.2">EXTENDED_RST</text>
<text x="200.4" y="167.4">AUX2_P</text>
<text x="286.3" y="163.8">AUX1_P</text>
<text x="286.3" y="167.4">AUX1_N</text>
<text x="117.3" y="169.4">P3v_GOOD</text>
<text x="117.5" y="172.5">P33v_GOOD</text>
<text x="200.4" y="169.3">AUX2_N</text>
<text x="147.4" y="185.9">D</text>
<text x="199.7" y="185.9">D</text>
<text x="286.3" y="185.5">AUX2_P</text>
<text x="286.3" y="189.1">AUX2_N</text>
</g>
<g font-size="1.6">
<text x="292.6" y="69.2">M3_MS1</text>
<text x="292.6" y="71">M3_MS2</text>
<text x="153" y="77.3">1</text>
<text x="190.7" y="77.3">2</text>
<text x="292.6" y="72.8">M3_MS3</text>
<text x="292.6" y="74.6">M3_RST</text>
<text x="292.6" y="76.4">M3_SLP</text>
<text x="69.9" y="82.7">7</text>
<text x="153" y="79.1">3</text>
<text x="153" y="80.9">5</text>
<text x="153" y="82.7">7</text>
<text x="190.7" y="79.1">4</text>
<text x="190.7" y="80.9">6</text>
<text x="190.7" y="82.7">8</text>
<text x="292.6" y="78.2">M3_nEN</text>
<text x="69.9" y="89.9">5</text>
<text x="69.9" y="86.3">6</text>
<text x="152.1" y="89.9">11</text>
<text x="153" y="86.3">9</text>
<text x="190.7" y="86.3">10</text>
<text x="190.7" y="89.9">12</text>
<text x="220.5" y="87.2">M2_DIR</text>
<text x="292.6" y="85.4">M4_MS1</text>
<text x="292.6" y="87.2">M4_MS2</text>
<text x="292.6" y="89">M4_MS3</text>
<text x="69.9" y="93.5">4</text>
<text x="152.1" y="91.7">13</text>
<text x="152.1" y="93.5">15</text>
<text x="152.1" y="95.3">17</text>
<text x="190.7" y="91.7">14</text>
<text x="190.7" y="93.5">16</text>
<text x="190.7" y="95.3">18</text>
<text x="220.5" y="90.8">M2_STEP</text>
<text x="220.5" y="92.6">M4_DIR</text>
<text x="292.6" y="90.8">M4_RST</text>
<text x="292.6" y="92.6">M4_SLP</text>
<text x="292.6" y="94.4">M4_nEN</text>
<text x="69.9" y="100.7">2</text>
<text x="69.9" y="97.1">3</text>
<text x="152.1" y="97.1">19</text>
<text x="152.1" y="98.9">21</text>
<text x="152.1" y="100.7">23</text>
<text x="190.7" y="97.1">20</text>
<text x="190.7" y="98.9">22</text>
<text x="190.7" y="100.7">24</text>
<text x="220.5" y="101.6">M3_STEP</text>
<text x="220.5" y="98">M3_DIR</text>
<text x="220.5" y="96.2">M4_STEP</text>
<text x="292.6" y="101.6">M5_MS1</text>
<text x="69.9" y="104.3">1</text>
<text x="106.5" y="105.2">P33.2HTR-ND</text>
<text x="106.5" y="107">03010-00125-0</text>
<text x="152.1" y="102.5">25</text>
<text x="152.1" y="104.3">27</text>
<text x="152.1" y="106.1">29</text>
<text x="152.1" y="107.9">31</text>
<text x="190.7" y="102.5">26</text>
<text x="190.7" y="104.3">28</text>
<text x="190.7" y="106.1">30</text>
<text x="190.7" y="107.9">32</text>
<text x="220.5" y="107">M1_STEP</text>
<text x="220.5" y="103.4">M1_DIR</text>
<text x="292.6" y="107">M5_RST</text>
<text x="292.6" y="103.4">M5_MS2</text>
<text x="292.6" y="105.2">M5_MS3</text>
<text x="57.8" y="112.3">11000-00247-0</text>
<text x="85.3" y="111.5" transform="rotate(90 85.3 111.5)">2</text>
<text x="152.1" y="109.7">33</text>
<text x="152.1" y="111.5">35</text>
<text x="152.1" y="113.3">37</text>
<text x="190.7" y="109.7">34</text>
<text x="190.7" y="111.5">36</text>
<text x="190.7" y="113.3">38</text>
<text x="220.5" y="112.4">M5_DIR</text>
<text x="220.5" y="108.8">M5_STEP</text>
<text x="292.6" y="110.6">M5_nEN</text>
<text x="292.6" y="108.8">M5_SLP</text>
<text x="57.8" y="114.1">A98579-ND</text>
<text x="87.5" y="119.3">14010-00028-0</text>
<text x="152.1" y="115.2">39</text>
<text x="152.1" y="117">41</text>
<text x="152.1" y="118.8">43</text>
<text x="190.7" y="115.2">40</text>
<text x="190.7" y="117">42</text>
<text x="190.7" y="118.8">44</text>
<text x="220.5" y="114.3">M1_MS1</text>
<text x="220.5" y="117.9">M1_MS2</text>
<text x="220.5" y="119.7">M1_MS3</text>
<text x="292.6" y="117.9">M6_MS1</text>
<text x="292.6" y="119.7">M6_MS2</text>
<text x="85.3" y="121.6" transform="rotate(90 85.3 121.6)">1</text>
<text x="87.5" y="121.1">587-1911-1-ND</text>
<text x="121.1" y="125.8">P5V</text>
<text x="152.1" y="120.6">45</text>
<text x="152.1" y="122.4">47</text>
<text x="152.1" y="124.2">49</text>
<text x="152.1" y="126">51</text>
<text x="190.7" y="120.6">46</text>
<text x="190.7" y="122.4">48</text>
<text x="190.7" y="124.2">50</text>
<text x="190.7" y="126">52</text>
<text x="220.5" y="123.3">M1_RST</text>
<text x="220.5" y="125.1">M1_SLP</text>
<text x="233.1" y="126">P5V</text>
<text x="292.6" y="123.3">M6_RST</text>
<text x="292.6" y="121.5">M6_MS3</text>
<text x="292.6" y="125.1">M6_SLP</text>
<text x="152.1" y="127.8">53</text>
<text x="152.1" y="129.6">55</text>
<text x="152.1" y="131.4">57</text>
<text x="190.7" y="127.8">54</text>
<text x="190.7" y="129.6">56</text>
<text x="190.7" y="131.4">58</text>
<text x="220.5" y="128.7">M1_nEN</text>
<text x="220.5" y="130.5">M2_MS1</text>
<text x="292.6" y="126.9">M6_nEN</text>
<text x="152.1" y="133.2">59</text>
<text x="152.1" y="135">61</text>
<text x="152.1" y="136.8">63</text>
<text x="190.7" y="133.2">60</text>
<text x="190.7" y="135">62</text>
<text x="190.7" y="136.8">64</text>
<text x="220.5" y="135.9">M2_MS2</text>
<text x="220.5" y="137.7">M2_MS3</text>
<text x="109.2" y="138.8">04010-00011-0</text>
<text x="109.2" y="140.4">399-5089-1-ND</text>
<text x="152.1" y="138.6">65</text>
<text x="152.1" y="140.4">67</text>
<text x="152.1" y="142.2">69</text>
<text x="190.7" y="138.6">66</text>
<text x="190.7" y="140.4">68</text>
<text x="190.7" y="142.2">70</text>
<text x="220.5" y="141.3">M2_RST</text>
<text x="220.5" y="143.1">M2_SLP</text>
<text x="232.7" y="143.6">P3_3V</text>
<text x="120.9" y="145.5">P3_3V</text>
<text x="152.1" y="144">71</text>
<text x="152.1" y="145.8">73</text>
<text x="152.1" y="147.6">75</text>
<text x="152.1" y="149.4">77</text>
<text x="190.7" y="144">72</text>
<text x="190.7" y="145.8">74</text>
<text x="190.7" y="147.6">76</text>
<text x="190.7" y="149.4">78</text>
<text x="220.5" y="146.7">M2_nEN</text>
<text x="152.1" y="151.2">79</text>
<text x="152.1" y="153">81</text>
<text x="152.1" y="154.8">83</text>
<text x="190.7" y="151.2">80</text>
<text x="190.7" y="153">82</text>
<text x="190.7" y="154.8">84</text>
<text x="109.2" y="156.8">04010-00011-0</text>
<text x="109.2" y="158.4">399-5089-1-ND</text>
<text x="152.1" y="156.6">85</text>
<text x="152.1" y="158.4">87</text>
<text x="152.1" y="160.2">89</text>
<text x="190.7" y="156.6">86</text>
<text x="190.7" y="158.4">88</text>
<text x="190.7" y="160.2">90</text>
<text x="220.5" y="159.3">M6_STEP</text>
<text x="220.5" y="161.1">M6_DIR</text>
<text x="152.1" y="162">91</text>
<text x="152.1" y="163.8">93</text>
<text x="152.1" y="165.6">95</text>
<text x="152.1" y="167.4">97</text>
<text x="190.7" y="162">92</text>
<text x="190.7" y="163.8">94</text>
<text x="190.7" y="165.6">96</text>
<text x="190.7" y="167.4">98</text>
<text x="322.5" y="163.8">1</text>
<text x="322.5" y="167.4">2</text>
<text x="93.3" y="170.2">P3V_GOOD</text>
<text x="93.3" y="168.4">P5V_GOOD</text>
<text x="93.3" y="173.8">P33V_GOOD</text>
<text x="152.1" y="169.3">99</text>
<text x="190.7" y="169.3">100</text>
<text x="324.7" y="175.2">11000-00245-0</text>
<text x="324.7" y="177">A98574-ND</text>
<text x="155.2" y="182.2">61083-104400LF-ND</text>
<text x="155.2" y="180.4">11010-00243-0</text>
<text x="322.5" y="185.5">1</text>
<text x="322.5" y="189.1">2</text>
<text x="324.7" y="196.8">11000-00245-0</text>
<text x="324.7" y="198.6">A98574-ND</text>
<text x="241.7" y="245.2">DRAWN BY:</text>
<text x="255.3" y="245.7">G. Kochis</text>
<text x="279.8" y="245.2">Date:</text>
<text x="285" y="245.7">08/05/2015</text>
<text x="241.7" y="248.8">CHECKED BY:</text>
<text x="255.3" y="249.3">G.Kochis</text>
<text x="279.8" y="248.8">Date:</text>
<text x="285" y="249.3">08/05/2015</text>
<text x="296" y="250.4">7705 COMMERCIAL WAY STE 125</text>
<text x="241.7" y="252.4">APPROVED BY:</text>
<text x="255.3" y="252.9">K. Gilson</text>
<text x="279.8" y="252.4">Date:</text>
<text x="285" y="252.9">08/05/2015</text>
<text x="294.4" y="257.8">Title</text>
<text x="296" y="252.2">HENDERSON, NV. 89011-6608</text>
<text x="296" y="254">(973)818-8818</text>
<text x="335.5" y="252.2">CAGE Code:</text>
<text x="346.3" y="252.2">N/A</text>
<text x="294.2" y="263.2">Size</text>
<text x="301.3" y="263">Document Number</text>
<text x="353.7" y="263.2">Rev</text>
<text x="294.2" y="268.4">Date:</text>
<text x="301.3" y="268.4">Monday, October 19, 2015</text>
<text x="330.3" y="268.4">Sheet</text>
<text x="339.1" y="268.4">1</text>
<text x="343.1" y="268.4">of</text>
<text x="349.9" y="268.4">17</text>
<text x="355.4" y="265.6">0</text>
</g>
<g font-size="1.6" fill="#004080">
<text x="63.9" y="83.8">PIN7</text>
<text x="156.1" y="78.4">JTAG_TCK</text>
<text x="156.1" y="80.2">JTAG_TDO</text>
<text x="156.1" y="82">PWR_ENAB</text>
<text x="156.1" y="83.8">FPGA_VBATT</text>
<text x="175.6" y="82">CARRIER_SRST</text>
<text x="178.3" y="83.8">FPGA_DONE</text>
<text x="180.2" y="78.4">JTAG_TMS</text>
<text x="180.8" y="80.2">JTAG_TDI</text>
<text x="63.9" y="87.4">PIN6</text>
<text x="156.1" y="87.4">JX1_SE_0</text>
<text x="181" y="87.4">JX1_SE_1</text>
<text x="63.9" y="94.6">PIN4</text>
<text x="63.9" y="91">PIN5</text>
<text x="156.1" y="91">JX1_LVDS_0_P</text>
<text x="156.1" y="92.8">JX1_LVDS_0_N</text>
<text x="156.1" y="94.6">GND</text>
<text x="176.6" y="92.8">JX1_LVDS_1_N</text>
<text x="176.8" y="91">JX1_LVDS_1_P</text>
<text x="184.7" y="94.6">GND</text>
<text x="63.9" y="101.8">PIN2</text>
<text x="63.9" y="98.2">PIN3</text>
<text x="156.1" y="96.4">JX1_LVDS_2_P</text>
<text x="156.1" y="98.2">JX1_LVDS_2_N</text>
<text x="156.1" y="100">GND</text>
<text x="156.1" y="101.8">JX1_LVDS_4_P</text>
<text x="176.6" y="98.2">JX1_LVDS_3_N</text>
<text x="176.8" y="96.4">JX1_LVDS_3_P</text>
<text x="176.8" y="101.8">JX1_LVDS_5_P</text>
<text x="184.7" y="100">GND</text>
<text x="63.9" y="105.4">PIN1</text>
<text x="156.1" y="103.6">JX1_LVDS_4_N</text>
<text x="156.1" y="105.4">GND</text>
<text x="156.1" y="107.2">JX1_LVDS_6_P</text>
<text x="176.6" y="103.6">JX1_LVDS_5_N</text>
<text x="176.8" y="107.2">JX1_LVDS_7_P</text>
<text x="184.7" y="105.4">GND</text>
<text x="156.1" y="109">JX1_LVDS_6_N</text>
<text x="156.1" y="110.8">GND</text>
<text x="156.1" y="112.6">JX1_LVDS_8_P</text>
<text x="176.6" y="109">JX1_LVDS_7_N</text>
<text x="176.8" y="112.6">JX1_LVDS_9_P</text>
<text x="184.7" y="110.8">GND</text>
<text x="156.1" y="114.4">JX1_LVDS_8_N</text>
<text x="156.1" y="116.2">GND</text>
<text x="156.1" y="118">JX1_LVDS_10_P</text>
<text x="156.1" y="119.8">JX1_LVDS_10_N</text>
<text x="175.7" y="119.8">JX1_LVDS_11_N</text>
<text x="175.9" y="118">JX1_LVDS_11_P</text>
<text x="176.6" y="114.4">JX1_LVDS_9_N</text>
<text x="184.7" y="116.2">GND</text>
<text x="156.1" y="121.6">GND</text>
<text x="156.1" y="123.4">JX1_LVDS_12_P</text>
<text x="156.1" y="125.3">JX1_LVDS_12_N</text>
<text x="175.7" y="125.3">JX1_LVDS_13_N</text>
<text x="175.9" y="123.4">JX1_LVDS_13_P</text>
<text x="184.7" y="121.6">GND</text>
<text x="156.1" y="127">GND</text>
<text x="156.1" y="128.9">JX1_LVDS_14_P</text>
<text x="156.1" y="130.7">JX1_LVDS_14_N</text>
<text x="175.7" y="130.7">JX1_LVDS_15_N</text>
<text x="175.9" y="128.9">JX1_LVDS_15_P</text>
<text x="184.7" y="127">GND</text>
<text x="156.1" y="132.5">VIN_HDR</text>
<text x="156.1" y="134.3">VIN_HDR</text>
<text x="156.1" y="136.1">JX1_LVDS_16_P</text>
<text x="156.1" y="137.9">JX1_LVDS_16_N</text>
<text x="175.7" y="137.9">JX1_LVDS_17_N</text>
<text x="175.9" y="136.1">JX1_LVDS_17_P</text>
<text x="181" y="132.5">VIN_HDR</text>
<text x="181" y="134.3">VIN_HDR</text>
<text x="156.1" y="139.7">GND</text>
<text x="156.1" y="141.5">JX1_LVDS_18_P</text>
<text x="156.1" y="143.3">JX1_LVDS_18_N</text>
<text x="175.7" y="143.3">JX1_LVDS_19_N</text>
<text x="175.9" y="141.5">JX1_LVDS_19_P</text>
<text x="184.7" y="139.7">GND</text>
<text x="156.1" y="145.1">GND</text>
<text x="156.1" y="146.9">JX1_LVDS_20_P</text>
<text x="156.1" y="148.7">JX1_LVDS_20_N</text>
<text x="175.7" y="148.7">JX1_LVDS_21_N</text>
<text x="175.9" y="146.9">JX1_LVDS_21_P</text>
<text x="184.7" y="145.1">GND</text>
<text x="156.1" y="150.5">GND</text>
<text x="156.1" y="152.3">VCCO_34</text>
<text x="156.1" y="154.1">JX1_LVDS_22_P</text>
<text x="156.1" y="155.9">JX1_LVDS_22_N</text>
<text x="175.7" y="155.9">JX1_LVDS_23_N</text>
<text x="175.9" y="154.1">JX1_LVDS_23_P</text>
<text x="181" y="150.5">VCCO_34</text>
<text x="181" y="152.3">VCCO_34</text>
<text x="156.1" y="157.7">GND</text>
<text x="156.1" y="159.5">BANK13_LVDS_0_P</text>
<text x="156.1" y="161.3">BANK13_LVDS_0_N</text>
<text x="173" y="161.3">BANK13_LVDS_1_N</text>
<text x="173.2" y="159.5">BANK13_LVDS_1_P</text>
<text x="184.7" y="157.7">GND</text>
<text x="156.1" y="163.1">BANK13_LVDS_2_P</text>
<text x="156.1" y="164.9">BANK13_LVDS_2_N</text>
<text x="156.1" y="166.7">GND</text>
<text x="173" y="164.9">BANK13_LVDS_3_N</text>
<text x="173.2" y="163.1">BANK13_LVDS_3_P</text>
<text x="184.7" y="166.7">GND</text>
<text x="325.6" y="164.9">PIN1</text>
<text x="156.1" y="168.5">VP_0_P</text>
<text x="156.1" y="170.3">VN_0_N</text>
<text x="181.1" y="170.3">DXN_0_N</text>
<text x="181.5" y="168.5">DXP_0_P</text>
<text x="325.6" y="168.5">PIN2</text>
<text x="325.6" y="186.6">PIN1</text>
<text x="325.6" y="190.2">PIN2</text>
</g>
<g font-size="1.4">
<text x="244.1" y="259.8">THE INFORMATION CONTAINED HEREIN IS PROPRIETARY OF</text>
<text x="244.1" y="261.4">HADDINGTON DYNAMICS, LLC. ANY REPRODUCTION,</text>
<text x="244.1" y="263">IN WHOLE OR PART, DISCLOSURE, OR USE OF THIS</text>
<text x="244.1" y="264.6">DRAWING IS EXPRESSLY PROHIBITED EXCEPT AS SPECIFIED</text>
<text x="244.1" y="266.2">IN WRITING BY HADDINGTON DYNAMICS, LLC.</text>
</g>
</svg>
